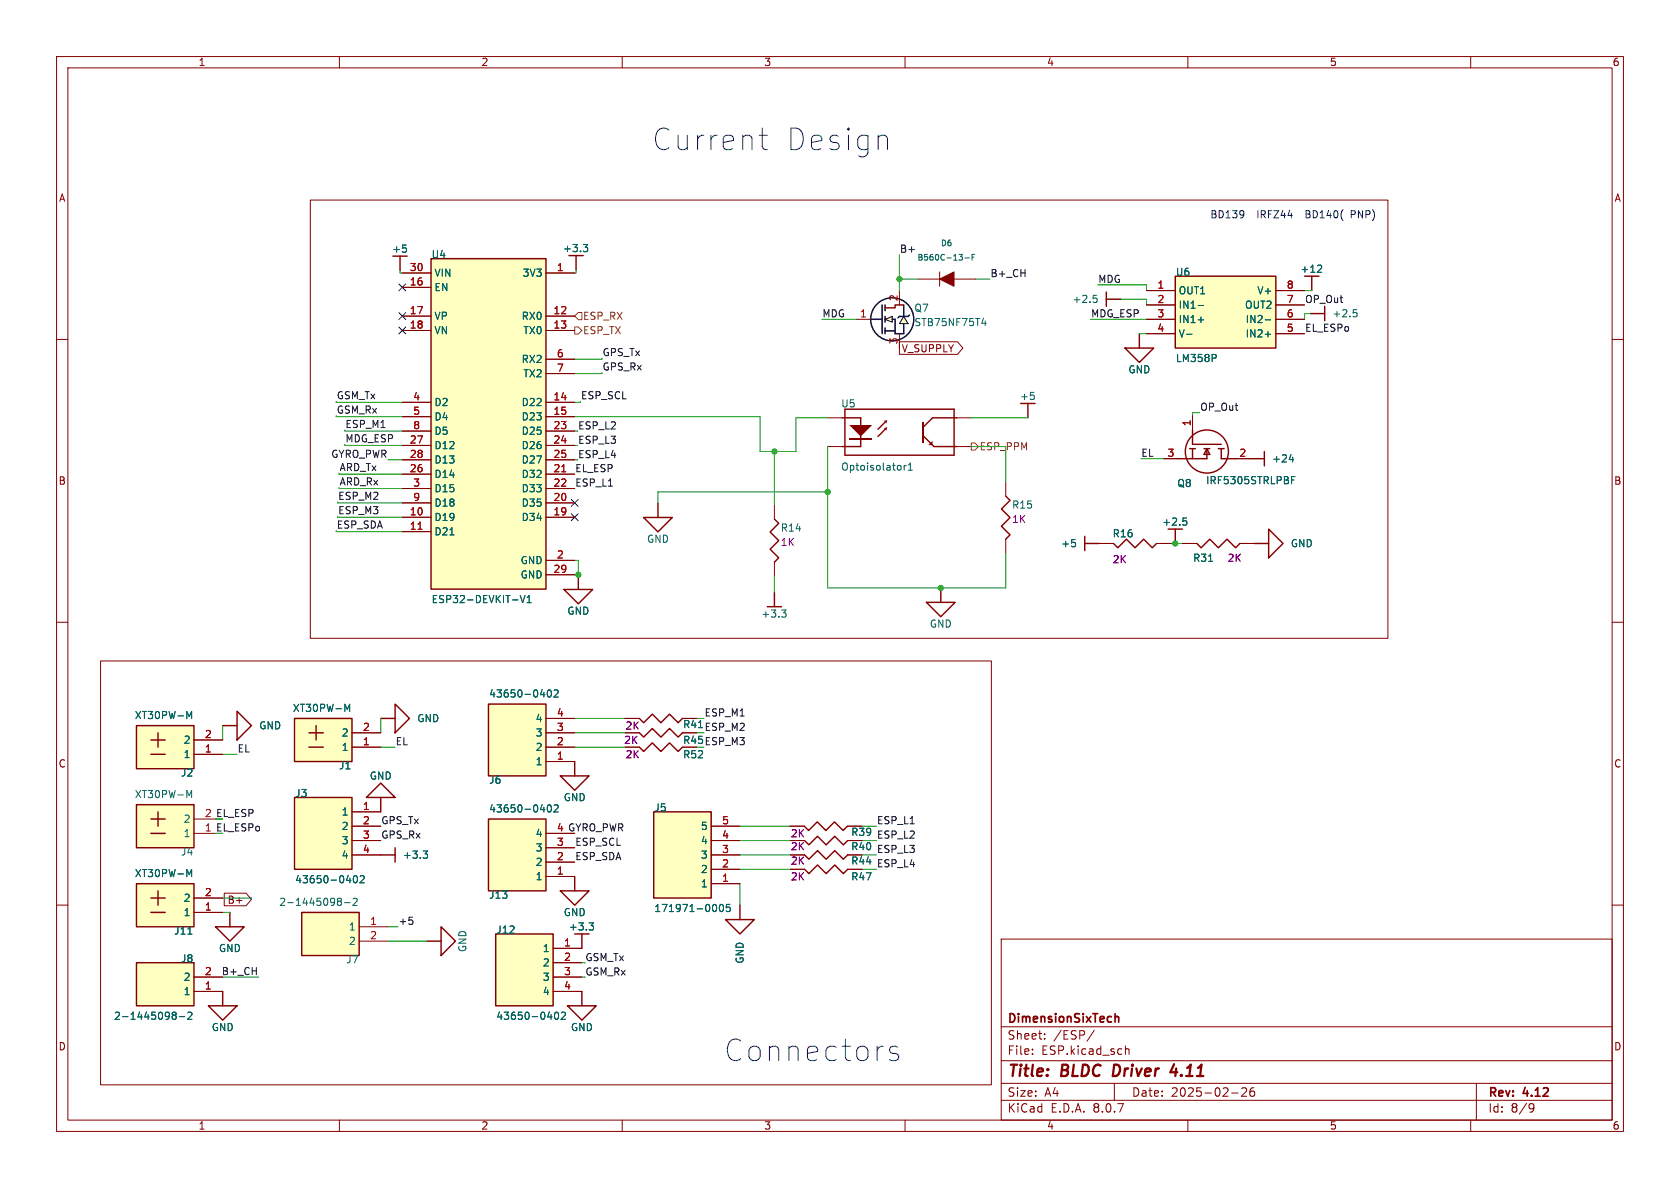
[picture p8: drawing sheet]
<svg xmlns="http://www.w3.org/2000/svg" width="297mm" height="210mm" viewBox="0 0 297 210" stroke-linecap="round" stroke-linejoin="round" font-family="sans-serif">
<g fill="none" stroke="#840000" stroke-width=".18">
<path d="M10 10h277v190h-277zM12 12h273v186h-273zM60 10v2M110 10v2M160 10v2M210 10v2M260 10v2M162.3 49.3h3.8M166.1 48.1v2.5M168.7 49.3h3.8M10 60h2M285 60h2"/>
<path d="M10 110h2M285 110h2M10 160h2M177 166h108v32h-108zM285 160h2M60 198v2M110 198v2M160 198v2M177 194.5h108M177 191.5h108M177 187.5h108M177 181.5h108"/>
<path d="M182.5 186.3v.1M182.5 185.5v.1M184.7 183.6v.1M184.7 182.8v.1M193.5 182.1l-1.3 2M197 191.5v3M199 184.9v1.5M199 185.5l.2-.1 .3 .1 .1 .9M210 198v2M217.7 193.2h1.2M219.5 192.4l.6-.1 .2 .1 .1 .3-.9 1.1h.9M221.7 192.3a.59 .59 0 0 0-.7 .6v.6l.1 .2 .4 .1 .2-.1 .1-.5-.1-.3h-.5l-.2 .3"/>
<path d="M260 198v2M261 191.5v6.5M270.6 195.1l.5 .1a.99 .99 0 0 1-.4 1.4h-.2M271.2 195.7l-.3 .3h-.3"/>
</g>
<path d="M197 188.2l-.3 2h.5M207.6 188.1l-.7 1.4h1.2M207.9 188.9l-.1 1.3" fill="none" stroke="#840000" stroke-width=".4"/>
<path d="M197.2 179.8h.5l.1 .9" fill="none" stroke="#840000" stroke-width=".3"/>
<path d="M201.4 59v2.5M198.9 61.5h5.1l-2.6 2.6z" fill="none" stroke="#840000" stroke-width=".25"/>
<path d="M166.1 49.3l2.6-1.2v2.5z" fill="#840000" stroke="#840000" stroke-width=".18"/>
<path d="M170.6 45.6h.8M171.8 45.5h.4M172.3 45h-.5v1" fill="none" stroke="#006464" stroke-width=".18"/>
<path d="M86.4 144.8h10.1v12.7h-10.1z" fill="#ffffc2"/>
<path d="M86.4 144.8h10.1v12.7h-10.1z" fill="none" stroke="#800000" stroke-width=".25"/>
<path d="M209 96.1h2.6M219.2 96.1h2.5M96.5 154.9h5.1M96.5 152.4h5.1M96.5 149.9h5.1M96.5 147.3h5.1" fill="none" stroke="#840000" stroke-width=".18"/>
<path d="M193.3 52.2h.6M193.4 52.7h.3l.3 .2-.1 .5-.5 .1M213.7 99.2h.7M96.9 142.4l.2-.1a.68 .68 0 0 1 .4 .6 .68 .68 0 0 1-.4 .6l-.2-.1-.1-.3zM98 142.4l.4-.1 .3 .3-.8 .9h.8" fill="none" stroke="#006464" stroke-width=".18"/>
<path d="M195.6 51.6v2.6M195.6 52.9h2.5M148.9 73.9h3.3v5h-3.3M149.4 72.3h19.3v8.2h-19.3zM156.7 75.6l-1.5 1.6M156.7 74.4l-1.5 1.5M163.3 77.2l1.8 1.7h4.1M169.2 73.9h-4.3l-1.6 1.5M211.6 96.1l.7 .7 1.6-1.5 1.5 1.5 1.5-1.5 1.5 1.5 .8-.7M163.8 106.5h5.1l-2.6 2.5zM166.3 103.9v2.6" fill="none" stroke="#840000" stroke-width=".25"/>
<g fill="#840000">
<path d="M150.1 75.1h4.1l-2 2.1z"/>
<path d="M156.2 75.6h.5v.5z"/>
<path d="M156.2 74.4h.5v.5z"/>
<path d="M164.9 77.9v.8h-.8z"/>
</g>
<path d="M150.1 77.5h4.1M163.2 74.6v3.6" fill="none" stroke="#840000" stroke-width=".25"/>
<path d="M146.3 73.9h2.6M146.3 78.9h2.6M169.2 73.9h2.5M169.2 78.9h2.5" fill="none" stroke="#840000" stroke-width=".18"/>
<path d="M159.8 82.3v.8M160.2 82.3l-.4 .2M160.6 83.1h.7M160.6 82.2l.3-.4v1.3" fill="none" stroke="#006464" stroke-width=".18"/>
<path d="M87.6 165.1h10.2v12.7h-10.2z" fill="#ffffc2"/>
<path d="M87.6 165.1h10.2v12.7h-10.2z" fill="none" stroke="#800000" stroke-width=".25"/>
<path d="M97.8 167.6h5.1M97.8 170.2h5.1M97.8 172.7h5.1M97.8 175.3h5.1" fill="none" stroke="#840000" stroke-width=".18"/>
<path d="M98.1 179l.2-.1a.68 .68 0 0 1 .5 .7 .68 .68 0 0 1-.5 .6l-.2-.1-.1-.4zM99.2 179l.5-.1 .3 .4-.8 .9h.8" fill="none" stroke="#006464" stroke-width=".18"/>
<path d="M76.2 45.7h20.3v58.4h-20.3z" fill="#ffffc2"/>
<path d="M76.2 45.7h20.3v58.4h-20.3z" fill="none" stroke="#800000" stroke-width=".25"/>
<g fill="none" stroke="#840000" stroke-width=".18">
<path d="M71.1 48.3h5.1M71.1 55.9h5.1M71.1 58.4h5.1M71.1 50.8h5.1M96.5 48.3h5.1M96.5 55.9h5.1M96.5 58.4h5.1M71.1 71.1h5.1M71.1 73.7h5.1M71.1 76.2h5.1M71.1 78.7h5.1M96.5 71.1h5.1"/>
<path d="M96.5 73.7h5.1M96.5 76.2h5.1M96.5 78.7h5.1M96.5 63.5h5.1M96.5 66h5.1M71.1 91.4h5.1M71.1 94h5.1M71.1 88.9h5.1M71.1 83.8h5.1M71.1 86.4h5.1M71.1 81.3h5.1M96.5 91.4h5.1"/>
<path d="M96.5 99.1h5.1M96.5 88.9h5.1M96.5 83.8h5.1M96.5 86.4h5.1M96.5 81.3h5.1M96.5 101.6h5.1"/>
</g>
<path d="M79.5 94.6h.8M189.5 95.4h.6M190 95.9l.1 .2-.1 .5M92 105.3l.4 1.2 .4-1.2M93.2 106.5h.7M93.2 105.6l.3-.3v1.2" fill="none" stroke="#006464" stroke-width=".18"/>
<path d="M73.9 93.6h.7M99.3 83.4h.7" fill="none" stroke="#a90000" stroke-width=".18"/>
<path d="M191.8 94.8v2.5M191.8 96.1h2.5M39.4 128.3h2.5M41.9 125.7l2.5 2.6-2.5 2.5z" fill="none" stroke="#840000" stroke-width=".25"/>
<path d="M24.1 128.3h10.2v7.6h-10.2z" fill="#ffffc2"/>
<g fill="none" stroke="#840000" stroke-width=".25">
<path d="M69.4 45.3h2.6M70.7 45.3v2.5M101.8 45.2v2.5M113.8 91.5h5.1l-2.6 2.5zM116.3 88.9v2.6M99.7 104.2h5.1l-2.6 2.5zM102.2 101.7v2.5M135.6 107.2h2.6M136.9 104.7v2.5M26.7 130.8h2.5M26.7 133.4h2.5M27.9 129.5v2.6"/>
<path d="M67.3 151.1h2.5M69.8 149.9v2.5"/>
</g>
<path d="M24.1 128.3h10.2v7.6h-10.2z" fill="none" stroke="#800000" stroke-width=".25"/>
<path d="M34.3 133.4h5.1M34.3 130.8h5.1" fill="none" stroke="#840000" stroke-width=".18"/>
<path d="M71.2 43.3h.6M71.7 43.9l.2 .1-.2 .5M103.1 43.2h.8l-.4 .5 .3 .1 .1 .4-.2 .3h-.4M138.2 107.8h.8l-.5 .5 .4 .1 .1 .5-.3 .2h-.3M33 125.8l.5 .9 .4-.9v1.2M74.8 150.4h.8l-.4 .5 .3 .1 .1 .5-.3 .2h-.3" fill="none" stroke="#006464" stroke-width=".18"/>
<path d="M52.1 141h10.1v12.7h-10.1z" fill="#ffffc2"/>
<path d="M52.1 141h10.1v12.7h-10.1z" fill="none" stroke="#800000" stroke-width=".25"/>
<path d="M136.9 89.2v2.6M136.9 99.4v2.5M62.2 143.5h5.1M62.2 146.1h5.1M62.2 148.6h5.1M62.2 151.1h5.1" fill="none" stroke="#840000" stroke-width=".18"/>
<path d="M62.6 154.9l.2-.1a.68 .68 0 0 1 .4 .6 .68 .68 0 0 1-.4 .7 .84 .84 0 0 1-.2-1.2zM63.7 154.9l.5-.1 .2 .4-.8 .9h.8" fill="none" stroke="#006464" stroke-width=".18"/>
<path d="M136.9 91.8l.8 .7-1.6 1.5 1.6 1.6-1.6 1.5 1.6 1.5-.8 .8" fill="none" stroke="#840000" stroke-width=".25"/>
<path d="M207.8 48.8h17.8v12.7h-17.8z" fill="#ffffc2"/>
<path d="M207.8 48.8h17.8v12.7h-17.8z" fill="none" stroke="#800000" stroke-width=".25"/>
<path d="M202.7 51.4h5.1M202.7 53.9h5.1M202.7 56.4h5.1M202.7 59h5.1M225.6 51.4h5M225.6 53.9h5M225.6 56.4h5M225.6 59h5" fill="none" stroke="#840000" stroke-width=".18"/>
<path d="M209.8 59.1h.9M211.8 54h1M211.8 56.5h1M223.7 56.5h.9M223.7 59.1h.9M233.1 46.9h.4l.2 .3-.8 .9h.8M239.3 54.7h.6M239.4 55.2h.3l.2 .3v.4l-.5 .1M214.9 62.7l.1 .2-.1 .4M104.1 163.1h.8l-.4 .5 .4 .1v.5l-.2 .2h-.4" fill="none" stroke="#006464" stroke-width=".18"/>
<path d="M231.6 55.4h2.6M231.9 48.8v2.6M234.2 54.2v2.5M221.7 96.1h2.6M224.3 93.5l2.5 2.6-2.5 2.5zM102.9 165.1v2.5" fill="none" stroke="#840000" stroke-width=".25"/>
<g fill="#ffffc2">
<path d="M156.5 56.4l1.2-.5v1.1z"/>
<path d="M159.8 55.9l.7 1.3h-1.5z"/>
</g>
<g fill="none" stroke="#000" stroke-width=".25">
<path d="M153.9 56.4h1.9M156 53.9v5.1M156.5 53.9v1M156.5 55.9v1.1M156.5 58v1M156.5 58.5h1.7M157.7 56.4h.5v2.6h1.6v-1.8M159.8 53.9v2M160.8 55.7l-.3 .2h-1.5l-.3 .3"/>
<circle cx="157.7" cy="56.4" r="3.8"/>
</g>
<g fill="none" stroke="#840000" stroke-width=".25">
<path d="M159.8 53.9h-1.6v.5h-1.7M180.4 71.3h2.6M181.7 71.3v2.6M210.3 79.3h1M210.8 76v2.5h5.1M210.8 79.3v1.8M212.9 79.3h1M213.4 79.3l.5 1h-1zM213.4 79.3v1.8h-5.1M215.4 79.3h1M215.9 79.3v1.8h2.5M223.5 79.8v2.6"/>
<path d="M177.8 87.7l.8 .8-1.6 1.5 1.6 1.5-1.6 1.5 1.6 1.5-.8 .8M196.8 96.1l.8 .7 1.5-1.5 1.6 1.5 1.5-1.5 1.5 1.5 .8-.7M207.8 93.5v2.6M221 81.1h2.5M99.1 137.2h5l-2.5 2.5zM101.6 134.6v2.6M99.1 157.5h5l-2.5 2.5zM101.6 154.9v2.6M142.2 146.1l.8 .7 1.5-1.5 1.5 1.5 1.5-1.5 1.5 1.5 .8-.7M142.2 148.6l.8 .8 1.5-1.6 1.5 1.6 1.6-1.6 1.5 1.6 .8-.8M142.2 151.1l.8 .8 1.5-1.5 1.5 1.5 1.6-1.5 1.5 1.5 .8-.8M36.8 177.8h5.1l-2.5 2.5z"/>
<path d="M39.4 175.3v2.5"/>
<circle cx="213.4" cy="79.8" r="3.8"/>
</g>
<path d="M156.5 56.4l1.2-.5v1.1zM159.8 55.9l.7 1.3h-1.5z" fill="none" stroke="#000" stroke-width=".18"/>
<g fill="none" stroke="#840000" stroke-width=".18">
<path d="M151.4 56.4h2.5M159 51.4v2.5M159 59v2.5M210.8 73.5v2.5M177.8 85.2v2.5M177.8 95.3v2.6M194.3 96.1h2.5M204.5 96.1h2.5M205.7 81.1h2.6M218.4 81.1h2.6M139.7 146.1h2.5M139.7 151.1h2.5"/>
<path d="M149.8 146.1h2.6M149.9 148.6h2.5M149.9 151.1h2.5"/>
</g>
<path d="M173.6 57.1h.8M174.2 56.7v.9M182.2 69.4h.6M182.7 69.9l.2 .2-.2 .5M209.2 91.6h.6M209.3 92.1h.3l.2 .2-.1 .5h-.4M227.9 81.2h.8M228.3 84.8h.5M228.3 84.2h.6M228.5 80.8v.9" fill="none" stroke="#006464" stroke-width=".18"/>
<path d="M115.6 143.5h10.1v15.3h-10.1z" fill="#ffffc2"/>
<path d="M115.6 143.5h10.1v15.3h-10.1z" fill="none" stroke="#800000" stroke-width=".25"/>
<path d="M125.7 156.2h5.1M125.7 153.7h5.1M125.7 151.1h5.1M125.7 148.6h5.1M125.7 146.1h5.1M139.7 153.7h2.5M149.9 153.7h2.5" fill="none" stroke="#840000" stroke-width=".18"/>
<path d="M126.5 159.9l.2 .5-.2 .7M127.3 160l.2-.1a.68 .68 0 0 1 .4 .6 .68 .68 0 0 1-.4 .6l-.2-.1-.1-.3zM129 159.9h-.6v.6l.2-.1h.4l.1 .2-.1 .4-.1 .1-.5-.1" fill="none" stroke="#006464" stroke-width=".18"/>
<path d="M142.2 153.7l.8 .7 1.5-1.5 1.5 1.5 1.6-1.5 1.5 1.5 .8-.7M128.3 162.6h5l-2.5 2.5zM130.8 160v2.6" fill="none" stroke="#840000" stroke-width=".25"/>
<path d="M86.4 124.5h10.1v12.7h-10.1z" fill="#ffffc2"/>
<path d="M86.4 124.5h10.1v12.7h-10.1z" fill="none" stroke="#800000" stroke-width=".25"/>
<path d="M96.5 134.6h5.1M96.5 132.1h5.1M96.5 129.5h5.1M96.5 127h5.1M110.5 132.1h2.5M110.5 127h2.5M120.6 127h2.6" fill="none" stroke="#840000" stroke-width=".18"/>
<path d="M96.9 122.1l.2-.1a.68 .68 0 0 1 .4 .6 .68 .68 0 0 1-.4 .6l-.2-.1-.1-.4zM98 122.1l.4-.1 .3 .3-.8 .9h.8" fill="none" stroke="#006464" stroke-width=".18"/>
<path d="M113 132.1l.8 .7 1.5-1.5 1.5 1.5 1.6-1.5 1.5 1.5 .7-.7M113 129.5l.8 .8 1.5-1.5 1.5 1.5 1.6-1.5 1.5 1.5 .7-.8M113 127l.8 .8 1.5-1.6 1.5 1.6 1.6-1.6 1.5 1.6 .7-.8M100.3 177.8h5.1l-2.5 2.5zM102.9 175.3v2.5" fill="none" stroke="#840000" stroke-width=".25"/>
<path d="M53.3 161.3h10.2v7.6h-10.2z" fill="#ffffc2"/>
<path d="M53.3 161.3h10.2v7.6h-10.2z" fill="none" stroke="#800000" stroke-width=".25"/>
<path d="M63.5 163.8h5.1M63.5 166.4h5.1" fill="none" stroke="#840000" stroke-width=".18"/>
<path d="M59.8 159.3h.1M59.8 158.8h.3l.2 .1 .1 .2-.3 .2M59.9 159.3h.2M59.9 159.3l-.1 .1M60.1 159.3l.3 .3-.1 .3-.2 .2-.3-.1M60.9 159.6h1M62.4 158.9l.5-.1 .2 .3-.7 1h.7" fill="none" stroke="#006464" stroke-width=".18"/>
<path d="M67.3 127h2.5M69.8 124.5l2.6 2.5-2.6 2.5zM75.4 166.4h2.6M78 163.8l2.5 2.6-2.5 2.5z" fill="none" stroke="#840000" stroke-width=".25"/>
<path d="M24.1 170.2h10.2v7.6h-10.2z" fill="#ffffc2"/>
<path d="M24.1 170.2h10.2v7.6h-10.2z" fill="none" stroke="#800000" stroke-width=".25"/>
<path d="M34.3 175.3h5.1M34.3 172.7h5.1" fill="none" stroke="#840000" stroke-width=".18"/>
<path d="M30.6 179.4l.1 .1M30.6 179l.3-.1 .2 .1 .1 .2-.3 .3M30.7 179.5h.2M30.7 179.5h-.1M30.9 179.5l.3 .2-.1 .4-.2 .1-.3-.1M31.7 179.7h1M33.2 179l.5-.1 .2 .4-.7 .9h.7" fill="none" stroke="#006464" stroke-width=".18"/>
<path d="M52.1 127h10.1v7.6h-10.1z" fill="#ffffc2"/>
<path d="M54.6 129.5h2.5M54.6 132.1h2.5M55.9 128.3v2.5" fill="none" stroke="#840000" stroke-width=".25"/>
<path d="M52.1 127h10.1v7.6h-10.1z" fill="none" stroke="#800000" stroke-width=".25"/>
<path d="M62.2 132.1h5.1M62.2 129.5h5.1" fill="none" stroke="#840000" stroke-width=".18"/>
<path d="M61 124.5l.4 .9 .4-.9v1.3" fill="none" stroke="#006464" stroke-width=".18"/>
<path d="M24.1 142.2h10.2v7.7h-10.2z" fill="#ffffc2"/>
<path d="M26.7 144.8h2.5M26.7 147.3h2.5M27.9 143.5v2.6M64.8 141l2.5-2.6 2.5 2.6zM67.3 141v2.5" fill="none" stroke="#840000" stroke-width=".25"/>
<path d="M24.1 142.2h10.2v7.7h-10.2z" fill="none" stroke="#800000" stroke-width=".25"/>
<path d="M34.3 147.3h5.1M34.3 144.8h5.1" fill="none" stroke="#840000" stroke-width=".18"/>
<path d="M33 139.7l.5 .9 .4-.9v1.3" fill="none" stroke="#006464" stroke-width=".18"/>
<path d="M24.1 156.2h10.2v7.6h-10.2z" fill="#ffffc2"/>
<path d="M26.7 158.8h2.5M27.9 157.5v2.5M26.7 161.3h2.5M38.1 163.8h5.1l-2.6 2.6zM40.6 161.3v2.5" fill="none" stroke="#840000" stroke-width=".25"/>
<path d="M24.1 156.2h10.2v7.6h-10.2z" fill="none" stroke="#800000" stroke-width=".25"/>
<g fill="none" stroke="#840000" stroke-width=".18">
<path d="M71.1 48.3h5.1M71.1 55.9h5.1M71.1 58.4h5.1M71.1 50.8h5.1M96.5 48.3h5.1M96.5 55.9h5.1M96.5 58.4h5.1M202.7 51.4h5.1M202.7 53.9h5.1M202.7 56.4h5.1M202.7 59h5.1M225.6 51.4h5"/>
<path d="M225.6 53.9h5M225.6 56.4h5M225.6 59h5M71.1 71.1h5.1M71.1 73.7h5.1M71.1 76.2h5.1M71.1 78.7h5.1M96.5 71.1h5.1M96.5 73.7h5.1M96.5 76.2h5.1M96.5 78.7h5.1M96.5 63.5h5.1"/>
<path d="M96.5 66h5.1M159 60.4h10.3l.9 1.1-.9 1.1h-10.3zM210.8 73.5v2.5M71.1 91.4h5.1M71.1 94h5.1M71.1 88.9h5.1M71.1 83.8h5.1M71.1 86.4h5.1M71.1 81.3h5.1M96.5 91.4h5.1M96.5 99.1h5.1M96.5 88.9h5.1"/>
<path d="M96.5 83.8h5.1M96.5 86.4h5.1M96.5 81.3h5.1M194.3 96.1h2.5M204.5 96.1h2.5M205.7 81.1h2.6M209 96.1h2.6M218.4 81.1h2.6M219.2 96.1h2.5M96.5 101.6h5.1M34.3 133.4h5.1M34.3 130.8h5.1"/>
<path d="M62.2 132.1h5.1M62.2 129.5h5.1M96.5 134.6h5.1M96.5 132.1h5.1M96.5 129.5h5.1M96.5 127h5.1M110.5 132.1h2.5M110.5 127h2.5M120.6 127h2.6M34.3 158.8h5.1M39.6 157.9h3.9l.9 1.1-.9 1.1h-3.9zM62.2 148.6h5.1"/>
<path d="M62.2 151.1h5.1M62.2 146.1h5.1M62.2 143.5h5.1M96.5 154.9h5.1M96.5 152.4h5.1M96.5 149.9h5.1M96.5 147.3h5.1M125.7 148.6h5.1M125.7 151.1h5.1M125.7 146.1h5.1M125.7 156.2h5.1M125.7 153.7h5.1"/>
<path d="M139.7 146.1h2.5M139.7 151.1h2.5M139.7 153.7h2.5M149.8 146.1h2.6M149.9 148.6h2.5M149.9 151.1h2.5M149.9 153.7h2.5M34.3 161.3h5.1M34.3 172.7h5.1M34.3 175.3h5.1M97.8 167.6h5.1M97.8 170.2h5.1"/>
<path d="M97.8 172.7h5.1M97.8 175.3h5.1"/>
</g>
<g fill="none" stroke="#006464" stroke-width=".18">
<path d="M71.2 43.3h.6M71.7 43.9l.2 .1-.2 .5M103.1 43.2h.8l-.4 .5 .3 .1 .1 .4-.2 .3h-.4M209.8 59.1h.9M211.8 54h1M211.8 56.5h1M223.7 56.5h.9M223.7 59.1h.9M233.1 46.9h.4l.2 .3-.8 .9h.8M214.9 62.7l.1 .2-.1 .4M79.5 94.6h.8M189.5 95.4h.6"/>
<path d="M190 95.9l.1 .2-.1 .5M209.2 91.6h.6M209.3 92.1h.3l.2 .2-.1 .5h-.4M213.7 99.2h.7M227.9 81.2h.8M228.3 84.8h.5M228.3 84.2h.6M228.5 80.8v.9M92 105.3l.4 1.2 .4-1.2M93.2 106.5h.7M93.2 105.6l.3-.3v1.2M33 125.8l.5 .9 .4-.9v1.2"/>
<path d="M61 124.5l.4 .9 .4-.9v1.3M96.9 122.1l.2-.1a.68 .68 0 0 1 .4 .6 .68 .68 0 0 1-.4 .6l-.2-.1-.1-.4zM98 122.1l.4-.1 .3 .3-.8 .9h.8M33 153.7l.5 .9 .4-.9v1.3M62.6 154.9l.2-.1a.68 .68 0 0 1 .4 .6 .68 .68 0 0 1-.4 .7 .84 .84 0 0 1-.2-1.2zM63.7 154.9l.5-.1 .2 .4-.8 .9h.8M74.8 150.4h.8l-.4 .5 .3 .1 .1 .5-.3 .2h-.3M96.9 142.4l.2-.1a.68 .68 0 0 1 .4 .6 .68 .68 0 0 1-.4 .6l-.2-.1-.1-.3zM98 142.4l.4-.1 .3 .3-.8 .9h.8M126.5 159.9l.2 .5-.2 .7M127.3 160l.2-.1a.68 .68 0 0 1 .4 .6 .68 .68 0 0 1-.4 .6l-.2-.1-.1-.3zM129 159.9h-.6v.6l.2-.1h.4l.1 .2-.1 .4-.1 .1-.5-.1"/>
<path d="M30.6 179l.3-.1 .2 .1 .1 .2-.3 .3M30.6 179.4l.1 .1M30.7 179.5h.2M30.7 179.5h-.1M30.9 179.5l.3 .2-.1 .4-.2 .1-.3-.1M31.7 179.7h1M33.2 165.1h.7M33.2 179l.5-.1 .2 .4-.7 .9h.7M98.1 179l.2-.1a.68 .68 0 0 1 .5 .7 .68 .68 0 0 1-.5 .6l-.2-.1-.1-.4zM99.2 179l.5-.1 .3 .4-.8 .9h.8M104.1 163.1h.8l-.4 .5 .4 .1v.5l-.2 .2h-.4"/>
</g>
<path d="M101.6 57.8h.6l.7 .6-.7 .7h-.6zM102.2 55.2h.7v1.3h-.7l-.6-.6zM171.7 78.3h.7l.6 .6-.6 .7h-.7z" fill="none" stroke="#725600" stroke-width=".18"/>
<path d="M72.3 162.1h.6M72.9 162.7l.1 .2-.1 .4" fill="none" stroke="#0f0f0f" stroke-width=".18"/>
<path d="M134.2 23.9h1.5M134.8 22.6v3.3l.1 .4 .8 .2M156.3 23.9l.4 .2 .2 .4v2M219.8 37.3v.1a1.07 1.07 0 0 1-.1 1M219.9 37.8l-.1 .2M238.9 37.9h.5M239.4 37.2h-.5v1.3M158.7 185.1l-.4-.2h-.5l-.4 .2-.1 .4 .1 .5 1.3 .4 .2 .4-.2 .5-.4 .2h-.7l-.3-.2" fill="none" stroke="#0000c2" stroke-width=".18"/>
<path d="M54.9 35.4h190.5v77.4h-190.5zM17.8 116.8h157.5v75h-157.5z" fill="none" stroke="#800000" stroke-width=".18"/>
<g fill="none" stroke="#009600" stroke-width=".18">
<path d="M70.7 47.8v.5h.4M101.8 47.7v.6h-.2M145.3 56.4h6.1M159 45v6.4M159 49.3h3.3M172.5 49.3h2.5M192.8 56.4h9.9M194.1 50.4h8.6v1M198.1 52.9h4.6v1M201.4 59h1.3M230.6 51.4h1.3M231.6 55.4h-1v1"/>
<path d="M59.4 71.1h11.7M59.4 73.7h11.7M61 78.7h10.1M61 76.2h10.1M101.6 71.1h1M101.6 73.7h32.8v6.1h6.3v-5.9h5.6M101.6 78.7h.5M101.6 76.2h.5M101.6 66h4.8M101.6 63.5h4.8M136.9 79.8v9.4M146.3 78.9v25h31.5v-6"/>
<path d="M171.7 73.9h10M171.7 78.9h6.1v6.3M212.1 73h-1.3v.5M59.4 94h11.7M59.7 88.9h11.4M59.7 91.4h11.4M59.9 86.4h11.2M59.9 83.8h11.2M68.6 81.3h2.5M101.6 81.3h.5M101.6 99.1h.6v2.6M146.3 87h-30v1.9"/>
<path d="M201.7 81.1h4M207 96.1h2M101.6 101.6h.6M136.9 101.9v2.8M39.4 133.4h2.5M39.4 128.3v2.5M67.3 132.1h2.5M67.3 127v2.5M101.6 129.5h8.9M101.6 132.1h8.9M101.6 127h8.9M123.2 127h1.3"/>
<path d="M39.4 158.8h5v.2M130.8 153.7h8.9M130.8 151.1h8.9M130.8 146.1h8.9M130.8 148.6h8.9M130.8 156.2v3.8M152.4 146.1h2.5M152.4 153.7h2.5M152.4 151.1h2.5M152.4 148.6h2.5M39.4 172.7h6.3M39.4 161.3h1.2"/>
<path d="M68.6 163.8h1.8M68.6 166.4h6.8"/>
</g>
<path d="M70.5 57.8l1.2 1.2M70.5 50.2l1.2 1.2M70.5 55.3l1.2 1.2M71.7 57.8l-1.2 1.2M71.7 50.2l-1.2 1.2M71.7 55.3l-1.2 1.2M101 88.3l1.2 1.2M101 90.8l1.2 1.2M102.2 88.3l-1.2 1.2M102.2 90.8l-1.2 1.2" fill="none" stroke="#000084" stroke-width=".18"/>
<path d="M73.9 93.6h.7M99.3 83.4h.7" fill="none" stroke="#a90000" stroke-width=".18"/>
<g fill="#009600" stroke="#009600" stroke-width=".18">
<circle cx="159" cy="49.3" r=".46"/>
<circle cx="136.9" cy="79.8" r=".46"/>
<circle cx="102.2" cy="101.6" r=".46"/>
<circle cx="146.3" cy="87" r=".46"/>
<circle cx="166.3" cy="103.9" r=".46"/>
<circle cx="207.8" cy="96.1" r=".46"/>
</g>
<g font-size="5.3" fill="#0000c2">
<text x="115.1" y="26.9">Current</text>
<text x="138.5" y="26.9">Design</text>
<text x="127.8" y="188">Connectors</text>
</g>
<g font-size="2.8" fill="#840000">
<text x="178" y="190.9">Title:</text>
<text x="187.7" y="190.9">BLDC</text>
<text x="197.6" y="190.9">Driver</text>
<text x="208.6" y="190.9">4.11</text>
</g>
<g font-size="2.1" fill="#840000">
<text x="178" y="184">Sheet:</text>
<text x="178" y="181.2">DimensionSixTech</text>
<text x="186.2" y="184">/ESP/</text>
<text x="178" y="186.7">File:</text>
<text x="184.1" y="186.7">ESP.kicad_sch</text>
<text x="178" y="196.9">KiCad</text>
<text x="178" y="194.1">Size:</text>
<text x="184.7" y="194.1">A4</text>
<text x="185.7" y="196.9">E.D.A.</text>
<text x="193.3" y="196.9">8.0.7</text>
<text x="200" y="194.1">Date:</text>
<text x="207" y="194.1">2025-02-26</text>
<text x="263" y="194.3">Rev:</text>
<text x="263" y="196.9">Id:</text>
<text x="267.1" y="196.9">8/9</text>
<text x="269.4" y="194.3">4.12</text>
</g>
<g font-size="1.8" fill="#840000">
<text x="35" y="11.9">1</text>
<text x="85" y="11.9">2</text>
<text x="135" y="11.9">3</text>
<text x="185" y="11.9">4</text>
<text x="235" y="11.9">5</text>
<text x="285" y="11.9">6</text>
<text x="10.3" y="35.9">A</text>
<text x="285.3" y="35.9">A</text>
<text x="159.3" y="62.5">V_SUPPLY</text>
<text x="10.3" y="85.9">B</text>
<text x="285.3" y="85.9">B</text>
<text x="10.3" y="135.9">C</text>
<text x="285.3" y="135.9">C</text>
<text x="40.1" y="160">B+</text>
<text x="10.3" y="185.9">D</text>
<text x="285.3" y="185.9">D</text>
<text x="35" y="199.9">1</text>
<text x="85" y="199.9">2</text>
<text x="135" y="199.9">3</text>
<text x="185" y="199.9">4</text>
<text x="235" y="199.9">5</text>
<text x="285" y="199.9">6</text>
</g>
<g font-size="1.8" fill="#0000c2">
<text x="213.9" y="38.7">BD139</text>
<text x="222.4" y="38.7">IRFZ44</text>
<text x="231.3" y="38.7">BD140(</text>
<text x="239.5" y="38.7">PNP)</text>
</g>
<g font-size="1.8" fill="#006464">
<text x="69.2" y="44.9">+5</text>
<text x="76.2" y="45.9">U4</text>
<text x="99.4" y="44.8">+3.3</text>
<text x="76.7" y="51.7">EN</text>
<text x="76.7" y="49.1">VIN</text>
<text x="92.3" y="49.1">3V3</text>
<text x="189.5" y="53.8">+2.5</text>
<text x="207.8" y="49">U6</text>
<text x="208.3" y="52.2">OUT1</text>
<text x="222.2" y="52.2">V+</text>
<text x="229.8" y="48.4">+12</text>
<text x="76.7" y="56.7">VP</text>
<text x="76.7" y="59.3">VN</text>
<text x="92.1" y="56.7">RX0</text>
<text x="92.4" y="59.3">TX0</text>
<text x="161.6" y="57.9">STB75NF75T4</text>
<text x="161.6" y="55.3">Q7</text>
<text x="208.3" y="54.8">IN1-</text>
<text x="208.3" y="57.3">IN1+</text>
<text x="208.3" y="59.9">V-</text>
<text x="220" y="54.8">OUT2</text>
<text x="220.1" y="59.9">IN2+</text>
<text x="220.1" y="57.3">IN2-</text>
<text x="235.5" y="56.3">+2.5</text>
<text x="92.1" y="64.4">RX2</text>
<text x="207.8" y="64.2">LM358P</text>
<text x="76.7" y="72">D2</text>
<text x="92.1" y="72">D22</text>
<text x="92.4" y="66.9">TX2</text>
<text x="180.2" y="70.9">+5</text>
<text x="199.4" y="66.2">GND</text>
<text x="76.7" y="74.5">D4</text>
<text x="76.7" y="77.1">D5</text>
<text x="92.1" y="74.5">D23</text>
<text x="92.1" y="77.1">D25</text>
<text x="148.6" y="72.2">U5</text>
<text x="76.7" y="79.6">D12</text>
<text x="76.7" y="82.1">D13</text>
<text x="92.1" y="79.6">D26</text>
<text x="92.1" y="82.1">D27</text>
<text x="148.6" y="83.4">Optoisolator1</text>
<text x="224.8" y="81.9">+24</text>
<text x="76.7" y="84.7">D14</text>
<text x="76.7" y="87.2">D15</text>
<text x="76.7" y="89.8">D18</text>
<text x="92.1" y="89.8">D35</text>
<text x="92.1" y="84.7">D32</text>
<text x="92.1" y="87.2">D33</text>
<text x="208" y="86.3">Q8</text>
<text x="213.1" y="85.8">IRF5305STRLPBF</text>
<text x="76.7" y="92.3">D19</text>
<text x="76.7" y="94.8">D21</text>
<text x="92.1" y="92.3">D34</text>
<text x="137.9" y="94.2">R14</text>
<text x="178.8" y="90.1">R15</text>
<text x="196.6" y="95.2">R16</text>
<text x="205.4" y="93.1">+2.5</text>
<text x="91.9" y="99.9">GND</text>
<text x="114.3" y="96.2">GND</text>
<text x="187.5" y="96.9">+5</text>
<text x="210.8" y="99.5">R31</text>
<text x="228.1" y="96.9">GND</text>
<text x="76.2" y="106.8">ESP32-DEVKIT-V1</text>
<text x="91.9" y="102.5">GND</text>
<text x="100.2" y="108.9">GND</text>
<text x="134.5" y="109.4">+3.3</text>
<text x="164.3" y="111.2">GND</text>
<text x="86.4" y="123.5">43650-0402</text>
<text x="23.7" y="127.3">XT30PW-M</text>
<text x="32.4" y="131.7">2</text>
<text x="45.7" y="129.1">GND</text>
<text x="51.7" y="126">XT30PW-M</text>
<text x="60.3" y="130.4">2</text>
<text x="73.7" y="127.9">GND</text>
<text x="94.6" y="130.4">3</text>
<text x="94.6" y="127.9">4</text>
<text x="120.7" y="128.9">R41 ESP_M2</text>
<text x="120.7" y="131.7">R45</text>
<text x="120.7" y="128.9">R41</text>
<text x="31.9" y="137.5">J2</text>
<text x="32.4" y="134.2">1</text>
<text x="59.8" y="136.2">J1</text>
<text x="60.3" y="132.9">1</text>
<text x="94.6" y="135.5">1</text>
<text x="94.6" y="132.9">2</text>
<text x="120.7" y="134.3">R52</text>
<text x="23.7" y="141.3">XT30PW-M</text>
<text x="52.1" y="141.1">J3</text>
<text x="65.3" y="138">GND</text>
<text x="86.4" y="143.8">43650-0402</text>
<text x="86.4" y="138.7">J6</text>
<text x="99.6" y="141.8">GND</text>
<text x="115.6" y="143.6">J5</text>
<text x="32.4" y="148.2">1</text>
<text x="32.4" y="145.6">2</text>
<text x="60.3" y="144.4">1</text>
<text x="60.3" y="146.9">2</text>
<text x="60.3" y="149.5">3</text>
<text x="94.6" y="148.2">4</text>
<text x="123.8" y="149.5">4</text>
<text x="123.8" y="146.9">5</text>
<text x="150.4" y="148">R39</text>
<text x="23.7" y="155.3">XT30PW-M</text>
<text x="31.9" y="151.4">J4</text>
<text x="60.3" y="152">4</text>
<text x="71.1" y="152">+3.3</text>
<text x="94.6" y="155.8">1</text>
<text x="94.6" y="153.3">2</text>
<text x="94.6" y="150.7">3</text>
<text x="123.8" y="154.5">2</text>
<text x="123.8" y="152">3</text>
<text x="150.4" y="150.5">R40</text>
<text x="150.4" y="153">R44</text>
<text x="150.4" y="155.8">R47</text>
<text x="32.4" y="159.6">2</text>
<text x="49.3" y="160.3">2-1445098-2</text>
<text x="52.1" y="156.3">43650-0402</text>
<text x="86.4" y="159.1">J13</text>
<text x="115.6" y="161.4">171971-0005</text>
<text x="123.8" y="157.1">1</text>
<text x="30.7" y="165.4">J11</text>
<text x="32.4" y="162.2">1</text>
<text x="61.6" y="164.7">1</text>
<text x="61.6" y="167.2">2</text>
<text x="87.6" y="165.2">J12</text>
<text x="99.6" y="162.2">GND</text>
<text x="100.5" y="164.7">+3.3</text>
<text x="31.9" y="170.3">J8</text>
<text x="32.4" y="173.6">2</text>
<text x="38.6" y="168.5">GND</text>
<text x="61.1" y="170.5">J7</text>
<text x="82.7" y="168.4" transform="rotate(-90 82.7 168.4)">GND</text>
<text x="95.9" y="168.5">1</text>
<text x="95.9" y="171">2</text>
<text x="95.9" y="173.6">3</text>
<text x="131.7" y="170.5" transform="rotate(-90 131.7 170.5)">GND</text>
<text x="32.4" y="176.1">1</text>
<text x="95.9" y="176.1">4</text>
<text x="20" y="180.5">2-1445098-2</text>
<text x="37.3" y="182.5">GND</text>
<text x="87.6" y="180.5">43650-0402</text>
<text x="100.8" y="182.5">GND</text>
</g>
<g font-size="1.8" fill="#0f0f0f">
<text x="159" y="44.8">B+</text>
<text x="175" y="49.1">B+_CH</text>
<text x="194.1" y="50.1">MDG</text>
<text x="230.6" y="53.6">OP_Out</text>
<text x="145.3" y="56.2">MDG</text>
<text x="192.8" y="56.2">MDG_ESP</text>
<text x="230.6" y="58.7">EL_ESPo</text>
<text x="212.1" y="72.7">OP_Out</text>
<text x="58.5" y="81">GYRO_PWR</text>
<text x="101.6" y="83.6">EL_ESP</text>
<text x="201.7" y="80.8">EL</text>
<text x="101.6" y="86.1">ESP_L1</text>
<text x="69.8" y="131.8">EL</text>
<text x="124.5" y="126.7">ESP_M1</text>
<text x="41.9" y="133.1">EL</text>
<text x="67.3" y="148.3">GPS_Rx</text>
<text x="67.3" y="145.8">GPS_Tx</text>
<text x="101.6" y="149.6">ESP_SCL</text>
<text x="154.9" y="145.8">ESP_L1</text>
<text x="154.9" y="148.3">ESP_L2</text>
<text x="101.6" y="152.1">ESP_SDA</text>
<text x="154.9" y="150.9">ESP_L3</text>
<text x="154.9" y="153.4">ESP_L4</text>
<text x="70.4" y="163.6">+5</text>
<text x="39.1" y="172.5">B+_CH</text>
</g>
<g font-size="1.8" fill="#a90000">
<text x="72.3" y="50.5">16</text>
<text x="72.3" y="48">30</text>
<text x="98.4" y="48">1</text>
<text x="158.7" y="53.3" transform="rotate(-90 158.7 53.3)">2</text>
<text x="204.5" y="51.1">1</text>
<text x="204.5" y="53.7">2</text>
<text x="227.4" y="53.7">7</text>
<text x="227.4" y="51.1">8</text>
<text x="72.3" y="55.6">17</text>
<text x="72.3" y="58.2">18</text>
<text x="97.7" y="55.6">12</text>
<text x="97.7" y="58.2">13</text>
<text x="151.9" y="56.2">1</text>
<text x="204.5" y="56.2">3</text>
<text x="204.5" y="58.7">4</text>
<text x="227.4" y="58.7">5</text>
<text x="227.4" y="56.2">6</text>
<text x="98.4" y="63.2">6</text>
<text x="98.4" y="65.8">7</text>
<text x="158.7" y="61" transform="rotate(-90 158.7 61)">3</text>
<text x="73" y="70.9">4</text>
<text x="97.7" y="70.9">14</text>
<text x="73" y="73.4">5</text>
<text x="73" y="75.9">8</text>
<text x="97.7" y="73.4">15</text>
<text x="97.7" y="75.9">23</text>
<text x="210.6" y="75.4" transform="rotate(-90 210.6 75.4)">1</text>
<text x="72.3" y="83.6">26</text>
<text x="72.3" y="78.5">27</text>
<text x="72.3" y="81">28</text>
<text x="97.7" y="83.6">21</text>
<text x="97.7" y="78.5">24</text>
<text x="97.7" y="81">25</text>
<text x="206.3" y="80.8">3</text>
<text x="219" y="80.8">2</text>
<text x="73" y="86.1">3</text>
<text x="73" y="88.6">9</text>
<text x="97.7" y="88.6">20</text>
<text x="97.7" y="86.1">22</text>
<text x="72.3" y="91.2">10</text>
<text x="72.3" y="93.7">11</text>
<text x="97.7" y="91.2">19</text>
<text x="97.7" y="101.3">29</text>
<text x="98.4" y="98.8">2</text>
<text x="36.1" y="130.6">2</text>
<text x="64.1" y="131.8">1</text>
<text x="64.1" y="129.3">2</text>
<text x="98.4" y="131.8">2</text>
<text x="98.4" y="129.3">3</text>
<text x="98.4" y="126.7">4</text>
<text x="36.1" y="133.1">1</text>
<text x="98.4" y="134.4">1</text>
<text x="64.1" y="143.3">1</text>
<text x="64.1" y="145.8">2</text>
<text x="64.1" y="148.3">3</text>
<text x="98.4" y="149.6">3</text>
<text x="98.4" y="147.1">4</text>
<text x="127.6" y="148.3">4</text>
<text x="127.6" y="145.8">5</text>
<text x="64.1" y="150.9">4</text>
<text x="98.4" y="154.7">1</text>
<text x="98.4" y="152.1">2</text>
<text x="127.6" y="156">1</text>
<text x="127.6" y="153.4">2</text>
<text x="127.6" y="150.9">3</text>
<text x="36.1" y="161">1</text>
<text x="36.1" y="158.5">2</text>
<text x="65.3" y="163.6">1</text>
<text x="65.3" y="166.1">2</text>
<text x="99.6" y="167.4">1</text>
<text x="36.1" y="172.5">2</text>
<text x="99.6" y="169.9">2</text>
<text x="99.6" y="172.5">3</text>
<text x="36.1" y="175">1</text>
<text x="99.6" y="175">4</text>
</g>
<g font-size="1.8" fill="#725600">
<text x="103" y="56.7">ESP_RX</text>
<text x="103" y="59.3">ESP_TX</text>
<text x="173.1" y="79.8">ESP_PPM</text>
</g>
<g font-size="1.8" fill="#009600">
<text x="106.4" y="65.6">GPS_Rx</text>
<text x="106.4" y="63">GPS_Tx</text>
<text x="59.4" y="70.7">GSM_Tx</text>
<text x="102.6" y="70.7">ESP_SCL</text>
<text x="59.4" y="73.2">GSM_Rx</text>
<text x="61" y="75.7">ESP_M1</text>
<text x="102.1" y="76">ESP_L2</text>
<text x="59.9" y="83.4">ARD_Tx</text>
<text x="61" y="78.3">MDG_ESP</text>
<text x="102.1" y="78.5">ESP_L3</text>
<text x="102.1" y="81.1">ESP_L4</text>
<text x="59.7" y="88.4">ESP_M2</text>
<text x="59.9" y="85.9">ARD_Rx</text>
<text x="59.4" y="93.5">ESP_SDA</text>
<text x="59.7" y="91">ESP_M3</text>
<text x="120.7" y="131.7">R45 ESP_M3</text>
<text x="36.1" y="147.1">1 EL_ESPo</text>
<text x="36.1" y="144.5">2 EL_ESP</text>
<text x="98.4" y="147.1">4 GYRO_PWR</text>
<text x="103.4" y="172.5">GSM_Rx</text>
<text x="103.4" y="170">GSM_Tx</text>
</g>
<g font-size="1.8" fill="#840084">
<text x="178.8" y="92.7">1K</text>
<text x="137.9" y="96.7">1K</text>
<text x="196.6" y="99.8">2K</text>
<text x="216.9" y="99.5">2K</text>
<text x="110.2" y="131.7">2K</text>
<text x="110.5" y="129.2">2K</text>
<text x="110.5" y="134.3">2K</text>
<text x="139.7" y="148.2">2K</text>
<text x="139.7" y="150.5">2K</text>
<text x="139.7" y="153">2K</text>
<text x="139.7" y="155.8">2K</text>
</g>
<g font-size="1.4" fill="#006464">
<text x="162.1" y="46.3">B560C-13-F</text>
<text x="166.2" y="43.7">D6</text>
</g>
</svg>
